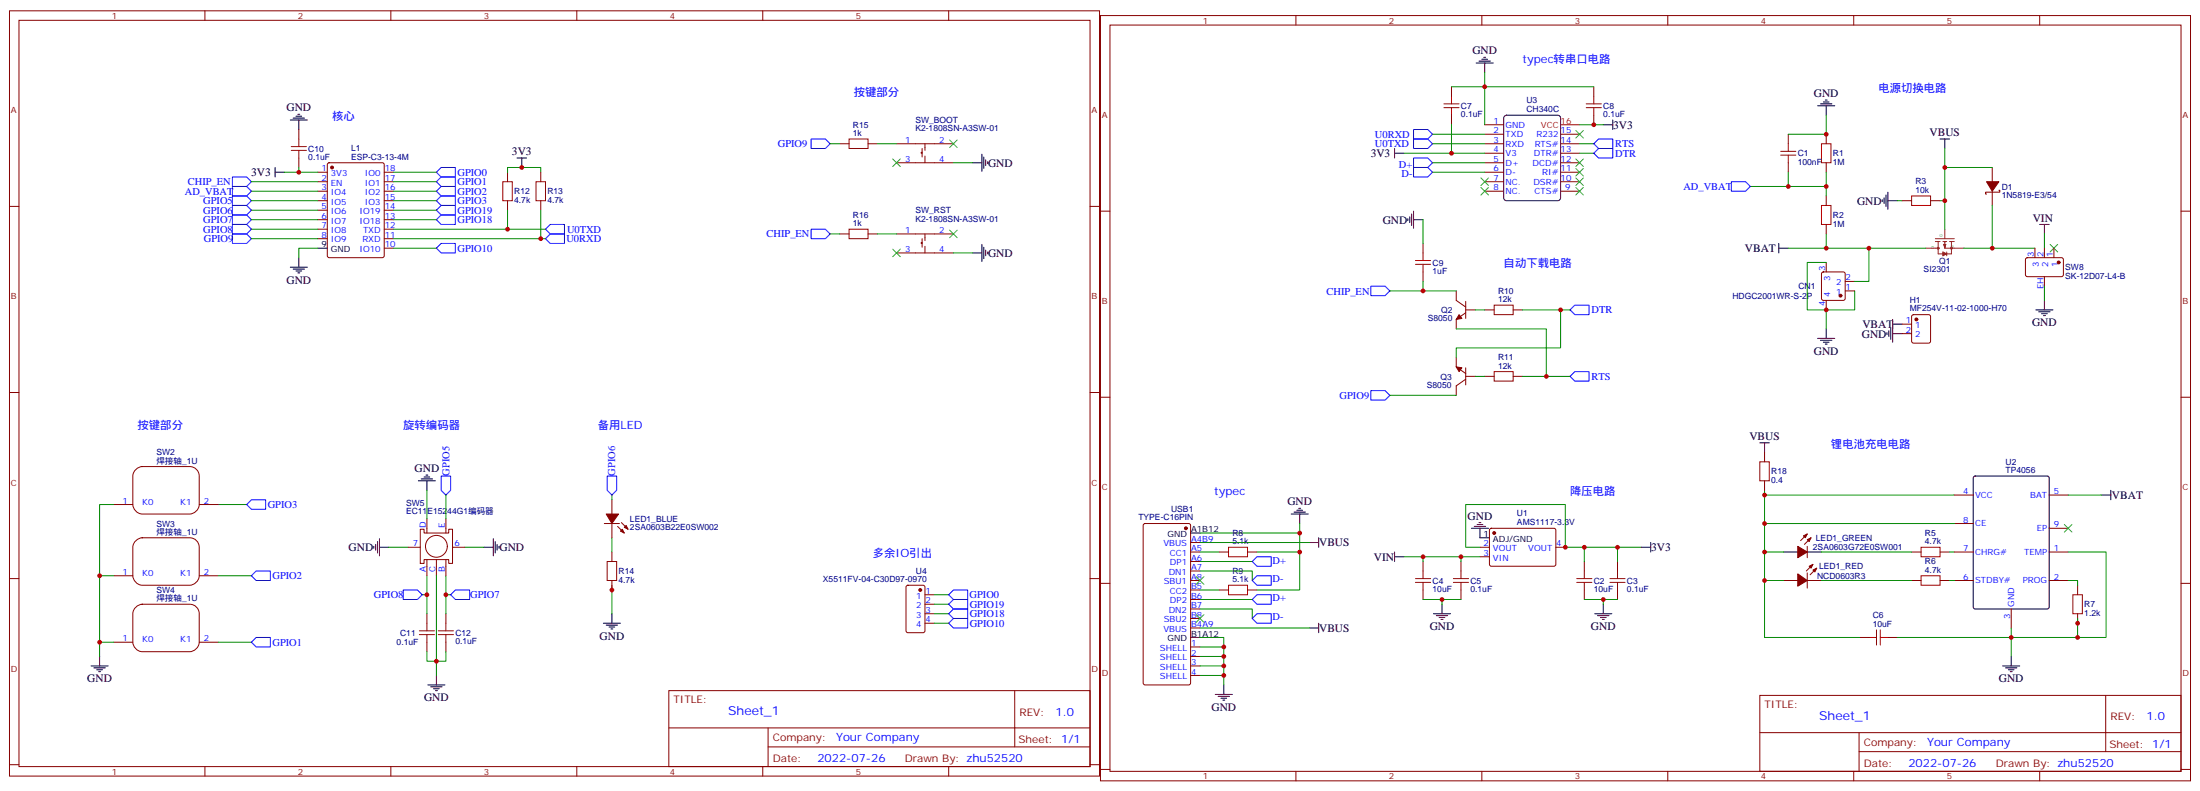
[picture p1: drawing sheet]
<svg xmlns="http://www.w3.org/2000/svg" width="818mm" height="294mm" viewBox="0 0 818 294" stroke-linecap="round" stroke-linejoin="round" font-family="sans-serif">
<g fill="none" stroke="#870000" stroke-width=".37">
<path d="M3.5 4h405.4v284.4h-405.4zM7.1 7.5h398.2v277.3h-398.2zM76.2 4v3.5M145.3 4v3.5M214.5 4v3.5M283.6 4v3.5M352.8 4v3.5M409.2 5.8h405.4v284.3h-405.4zM412.7 9.3h398.3v277.3h-398.3zM481.9 5.8v3.5M551 5.8v3.5M620.2 5.8v3.5"/>
<path d="M689.3 5.8v3.5M758.5 5.8v3.5M539.8 32.2v3.6M592.7 32.2v3.6M111.1 48.1v3.5M111.1 58.7v3.5M312.2 53.4h3.5M322.8 53.4h3.5M333.4 53.4h21.1M342.9 56.6h-.4v.3h.4M342.9 55.2v3.1M344 53.4v2.5"/>
<path d="M344 58v2.5M539.8 42.8v3.6M552.1 49.9h7.1M552.1 53.4h7.1M552.1 56.9h7.1M552.1 46.4h7.1M580.3 49.9h7.1M580.3 53.4h7.1M580.3 56.9h7.1M592.7 42.8v3.6M665 49.9v3.5M679.1 49.9v3.5"/>
<path d="M3.5 76.7h3.6M118.2 64h3.5M118.2 67.5h3.5M118.2 71h3.5M118.2 74.6h3.5M118.2 78.1h3.5M121.9 60.7l.5-.2h19.8l.6 .4 .1 34.1-.5 .7h-20l-.6-.4-.1-34.1zM142.9 64h3.5M142.9 67.5h3.5M142.9 71h3.5M142.9 74.6h3.5M142.9 78.1h3.5"/>
<path d="M188.7 64v3.5M188.7 74.6v3.5M201.1 64v3.5M201.1 74.6v3.5M333.4 60.5h21.1M405.3 76.7h3.6M409.2 78.5h3.5M552.1 64h7.1M552.1 67.5h7.1M552.1 71h7.1M552.1 60.5h7.1M580.3 64h7.1"/>
<path d="M580.3 67.5h7.1M580.3 71h7.1M580.3 60.5h7.1M665 60.5v3.5M679.1 60.5v3.5M679.1 72.8v3.5M707.3 74.6h3.5M717.9 74.6h3.5M740.8 62.2v5.3M740.8 71v5.3M743.3 70.7h.4v.7h-5.3v.7h.3M811 78.5h3.6"/>
<path d="M118.2 81.6h3.5M118.2 85.2h3.5M118.2 88.7h3.5M142.9 81.6h3.5M142.9 85.2h3.5M142.9 88.7h3.5M142.9 92.2h3.5M312.2 86.9h3.5M322.8 86.9h3.5M333.4 94h21.1M333.4 86.9h21.1M342.9 90.1h-.4v.4h.4"/>
<path d="M342.9 88.7v3.2M344 86.9v2.5M344 91.5v2.5M529.2 90.5v3.5M679.1 83.4v3.5M679.1 97.5v3.5M753.4 96l.5-.3 13 .1 .4 .6-.1 6-.6 .4-13-.1-.4-.6v-5.7zM756.7 92.2v3.5M760.2 92.2v3.5M763.8 92.2v3.5M529.2 101v3.6M541.5 108.1v3.5l3.5 2.5"/>
<path d="M545 115.1h3.6M545 116.2l-3.5 2.5v3.5M545 112v6.3M552.1 115.1h3.5M562.7 115.1h3.5M677.6 101.2l.4-.2h7.4l.5 .2 .3 .5v9.2l-.3 .5-.5 .2h-7.4l-.5-.2-.2-.5v-9.2zM679.1 111.6v3.5M686.2 108.1h3.5M686.2 104.6h3.5M711.1 117.1l.5-.2h5.6l.6 .4 .1 9.5-.5 .6-5.8 .1-.7-.5-.1-9.4zM760.2 102.8v3.5M541.5 132.8v3.5l3.5 2.5"/>
<path d="M545 136.7v6.3M545 139.8h3.6M552.1 139.8h3.5M562.7 139.8h3.5M707.3 120.4h3.5M707.3 124h3.5M3.5 145.8h3.6M405.3 145.8h3.6M409.2 147.6h3.5M545 140.9l-3.5 2.5v3.5M811 147.6h3.6M50.6 174.4l1.1-.8 1.2-.2h17.7a3.5 3.5 0 0 1 3.5 3.5v10.6a3.8 3.8 0 0 1-3.5 3.5h-17.7a3.8 3.8 0 0 1-3.5-3.5v-10.6a3.5 3.5 0 0 1 1.2-2.5z"/>
<path d="M656.2 168.1v3.5M656.2 178.6v3.6M42.3 187.5h7.1M74.1 187.5h7M156.3 196.6h1.4v1.4h9.2v-1.4h1.4v12.7h-1.4v-1.4h-9.2v1.4h-1.4zM158.7 192.8v5.2M165.8 192.8v5.2M224.7 194.5h5.7M227.5 185.7v5.3M227.5 194.5v5.3M229.7 195.6l2.4 2.4M231.1 194.2l2.4 2.4"/>
<path d="M425.3 194.7l.5-.2h16.2l.7 .5v58.8l-.4 .6-16.5 .1-.6-.5-.1-58.8zM554.1 196.5l.5-.2h23.5l.5 .7-.1 13-.7 .4-23.5-.1-.4-.6v-12.7zM672 198.4l-2.4 2.5M673.5 199.8l-2.5 2.5M726.7 183.9h7.1M726.7 194.5h7.1M762 183.9h7.1M762 196.3h7.1M3.5 215h3.6M42.3 213.9h7.1M50.6 200.8l1.1-.7 1.2-.3h17.7a3.5 3.5 0 0 1 3.5 3.5v10.6a3.8 3.8 0 0 1-3.5 3.6h-17.7a3.8 3.8 0 0 1-3.5-3.6v-10.6a3.5 3.5 0 0 1 1.2-2.5zM74.1 213.9h7"/>
<path d="M151.7 203.3h4.6M158.7 207.9v6M162.3 207.9v6M165.8 207.9v6M168.3 203.3h4.6M227.5 205.1v3.5M227.5 215.7v3.5M337.1 217.7l.5-.2h5.7l.6 .4 .1 16.5-.5 .6-5.9 .1-.6-.5-.1-16.4zM405.3 215h3.6M409.2 216.7h3.5M442.7 201.6h3.6M442.7 205.1h3.6"/>
<path d="M442.7 208.6h3.6M442.7 212.2h3.6M442.7 215.7h3.6M442.7 219.2h3.6M453.3 205.1h3.5M453.3 219.2h3.5M463.9 205.1h3.5M463.9 219.2h3.5M529.2 208.6v3.6M529.2 219.2v3.5M543.3 208.6v3.6M543.3 219.2v3.5"/>
<path d="M550.3 203.3h3.6M550.3 206.9h3.6M578.6 203.3h3.5M589.1 208.6v3.6M589.1 219.2v3.5M601.5 208.6v3.6M601.5 219.2v3.5M663.2 215.7h5.3M672 215.7h5.3M672 203v4.2M672 212.9v5.6M674.2 209.7l-2.5 2.5"/>
<path d="M675.6 211.1l-2.5 2.5M710.8 205.1h3.6M710.8 215.7h3.6M721.4 205.1h3.6M721.4 215.7h3.6M726.7 205.1h7.1M726.7 215.7h7.1M762 205.1h7.1M762 215.7h7.1M772.6 217.5v3.5M811 216.7h3.6M42.3 238.6h7.1"/>
<path d="M50.6 225.5l1.1-.7 1.2-.3h17.7a3.5 3.5 0 0 1 3.5 3.5v10.6a3.8 3.8 0 0 1-3.5 3.5h-17.7a3.8 3.8 0 0 1-3.5-3.5v-10.6a3.5 3.5 0 0 1 1.2-2.5zM74.1 238.6h7M158.7 228v3.6M158.7 238.6v3.5M165.8 228v3.6M165.8 238.6v3.5M344 221h3.5M344 224.5h3.5M344 228h3.5M344 231.6h3.5M442.7 222.7h3.6M442.7 226.3h3.6"/>
<path d="M442.7 229.8h3.6M442.7 233.3h3.6M691.4 236.9h3.6M702 236.9h3.6M747.9 226.3v7M772.6 228v3.6M248.7 256.6h156.6v28.2h-156.6zM377.3 256.6v20.9M442.7 240.4h3.6M442.7 243.9h3.6M442.7 247.4h3.6M442.7 251h3.6"/>
<path d="M654.4 258.4h156.6v28.2h-156.6zM783 258.4v20.9M248.7 270.5h156.5M285.6 277.5h119.6M285.6 270.5v14.1M654.4 272.2h156.5M691.3 279.3h119.6M691.3 272.2v14.1M3.5 284.1h3.6M76.2 284.8v3.6M145.3 284.8v3.6M214.5 284.8v3.6"/>
<path d="M283.6 284.8v3.6M352.8 284.8v3.6M405.3 284.1h3.6M409.2 285.9h3.5M481.9 286.6v3.5M551 286.6v3.5M620.2 286.6v3.5M689.3 286.6v3.5M758.5 286.6v3.5M811 285.9h3.6"/>
<circle cx="162.3" cy="203" r="4.1"/>
</g>
<g fill="#870000" stroke="#870000" stroke-width=".37">
<path d="M738.7 67.5h4.6l-2.5 3.5z"/>
<path d="M674.2 211.8l1.4-.7-.7 1.4z"/>
<path d="M672.7 210.4l1.5-.7-.7 1.4z"/>
<path d="M668.5 213.2l3.5 2.5-3.5 2.1z"/>
<path d="M668.5 203l3.5 2.1-3.5 2.1z"/>
<path d="M672 200.5l1.5-.7-.8 1.4z"/>
<path d="M670.6 199.1l1.4-.7-.7 1.4z"/>
<path d="M542.6 116.9l1 1.4-2.1 .4z"/>
<path d="M541.5 136.3l2.1 .4-1 1.4z"/>
<path d="M231.4 196.6l.7 1.4-1.4-.7z"/>
<path d="M232.1 195.9l.7-.7 .7 1.4z"/>
<path d="M225.4 191h4.6l-2.5 3.5z"/>
<circle cx="123.5" cy="62.2" r=".53"/>
<circle cx="441" cy="196.3" r=".53"/>
<circle cx="555.6" cy="198" r=".53"/>
<circle cx="684.4" cy="109.9" r=".53"/>
<circle cx="342.2" cy="219.2" r=".53"/>
<circle cx="765.5" cy="97.5" r=".53"/>
<circle cx="712.6" cy="118.7" r=".53"/>
</g>
<g fill="none" stroke="#000" stroke-width=".37">
<path d="M548.9 23.4h6.4M550 22.7h4.2M551 22h2.2M551.7 21.3h.7M552.1 23.4v3.6M675.9 39.3h6.4M677 38.6h4.2M678 37.9h2.2M678.7 37.2h.7M679.1 39.3v3.5M107.9 44.6h6.4M109 43.9h4.2"/>
<path d="M110.1 43.2h2.1M110.8 42.5h.7M111.1 44.6v3.5M192.3 58.7h3.5M194 58.7v3.5M365.1 57.3v6.3M365.8 58.3v4.3M366.5 59.4v2.1M518.6 55.2v3.5M518.6 56.9h3.5M559.4 43.3l.8-.5h19.1l.8 .5 .2 .6v29.6l-.5 .9-.5 .2h-19.1l-.8-.5-.2-.6v-29.6zM596.2 46.4h3.5"/>
<path d="M599.7 44.6v3.5M721.4 51.6h3.6M723.2 51.6v3.6M102.3 64h3.5M102.3 62.2v3.6M361.6 60.5h3.5M367.2 60.1v.7M524.9 79.5v4.2M525.6 78.5v6.3M699.9 74.2v.7M700.6 73.5v2.1M701.3 72.5v4.2"/>
<path d="M702 74.6h3.6M702 71.4v6.4M107.9 99.3h6.4M109 100h4.2M111.1 95.7v3.6M118.2 92.2h3.5M361.6 94h3.5M365.1 90.8v6.4M365.8 91.9v4.2M366.5 92.9v2.1M367.2 93.6v.7M523.5 81.3v.7"/>
<path d="M524.2 80.6v2.1M525.6 81.6h3.6M661.5 92.2h3.5M661.5 90.5v3.5M758.5 83.4h3.5M760.2 83.4v3.5M110.1 100.7h2.1M110.8 101.4h.7M703.8 118.7v8.4M757.1 115.1h6.3M758.1 115.9h4.3M759.2 116.6h2.1"/>
<path d="M759.9 117.3h.7M760.2 111.6v3.5M675.9 125.7h6.4M677 126.4h4.2M678 127.1h2.2M678.7 127.8h.7M679.1 122.2v3.5M701.7 123.6v.7M702.4 122.9v2.1M703.1 121.8v4.3M703.8 124h3.5M703.8 120.4h3.5"/>
<path d="M155.6 178.6h6.3M156.6 177.9h4.3M157.7 177.2h2.1M158.4 176.5h.7M158.7 178.6v3.6M654.4 164.5h3.5M656.2 164.5v3.6M734 177.1l.5-.2h26.8l.6 .4 .1 48.3-.5 .6-27 .1-.7-.5v-48.2zM442.7 198h3.6M480.1 191h6.4M481.2 190.3h4.2M482.2 189.6h2.2"/>
<path d="M483 188.9h.7M483.3 191v3.5M490.4 199.8v3.5M547.2 196.3h6.3M548.2 195.6h4.2M549.3 194.9h2.1M550 194.2h.7M550.3 196.3v3.5h3.6M781.4 183.9h3.5M784.9 182.2v3.5M139 203v.7M139.7 202.3v2.1"/>
<path d="M140.4 201.2v4.3M141.1 203.3h3.5M141.1 200.2v6.3M179.9 203.3h3.5M183.4 200.2v6.3M184.1 201.2v4.3M184.9 202.3v2.1M185.6 203v.7M486.8 201.6h3.6M518.6 206.9h3.5M518.6 205.1v3.5M610.3 203.3h3.5"/>
<path d="M613.8 201.6v3.5M663.2 205.1h5.3M672 205.1h5.3M224.4 231.6h6.3M225.4 232.3h4.3M226.5 233h2.1M227.2 233.7h.7M227.5 228v3.6M442.7 236.9h3.6M486.8 233.3h3.6M490.4 231.6v3.5M533 228h6.4"/>
<path d="M534.1 228.7h4.2M535.2 229.4h2.1M535.9 230.2h.7M536.2 224.5v3.5M593 228h6.4M594.1 228.7h4.2M595.1 229.4h2.2M595.8 230.2h.7M596.2 224.5v3.5M33.9 247.4h6.3M34.9 248.1h4.3M36 248.8h2.1"/>
<path d="M36.7 249.6h.7M37 243.9v3.5M159.1 254.5h6.4M160.2 255.2h4.2M161.2 255.9h2.1M161.9 256.6h.7M162.3 251v3.5M451.9 258h6.4M453 258.7h4.2M454 259.4h2.1M455.1 254.5v3.5M744.7 247.4h6.4"/>
<path d="M745.8 248.1h4.2M746.8 248.8h2.1M747.5 249.6h.7M747.9 243.9v3.5M454.7 260.1h.7"/>
</g>
<g fill="none" stroke="#8c2424" stroke-width=".37">
<path d="M716.1 92.2h4.6M719.7 89.7h1.7M719.7 88.7h7M720.7 89.7v4.6h5v-4.6M722.5 89.7h1.4M722.5 93.6l1.4 .7-1.4 .7zM722.5 94l.7 .3M722.8 90.8l.4 1.4M722.8 90.8h.7M722.8 90.8l.4 1.1M722.8 90.8l.4 .7M722.8 94l.4 .3"/>
<path d="M723.2 92.2h7M723.2 85.2v3.5M723.2 89.7v2.2M723.2 94.3l-.7 .4M723.2 94.3l-.4 .4M723.5 90.8l-.3 1.4M723.5 90.8l-.3 1.1M723.9 93.6v1.4M725 89.7h1.7"/>
<circle cx="720.7" cy="92.2" r=".35"/>
<circle cx="725.7" cy="92.2" r=".35"/>
</g>
<g fill="none" stroke="#a10000" stroke-width=".37">
<path d="M536.9 38.6h5.7M539.8 35.8v2.8M589.8 38.6h5.7M592.7 35.8v2.8M108.3 55.9h5.6M108.3 54.5h5.6M111.1 51.6v2.9M111.1 55.9v2.8M315.7 51.6h7.1v3.6h-7.1zM536.9 40h5.7M539.8 40v2.8M589.8 40h5.7"/>
<path d="M592.7 40v2.8M662.2 57.6h5.6M662.2 56.2h5.6M665 53.4v2.8M665 57.6v2.9M677.3 53.4h3.6v7.1h-3.6zM187 67.5h3.5v7.1h-3.5zM199.3 67.5h3.5v7.1h-3.5zM677.3 76.3h3.6v7.1h-3.6zM710.8 72.8h7.1v3.5h-7.1zM315.7 85.2h7.1v3.5h-7.1zM526.3 98.2h5.7"/>
<path d="M526.3 96.8h5.7M529.2 94v2.8M529.2 98.2v2.8M555.6 113.4h7.1v3.5h-7.1zM555.6 138.1h7.1v3.5h-7.1zM654.4 171.6h3.5v7h-3.5zM225.8 208.6h3.5v7.1h-3.5zM456.8 203.3h7.1v3.6h-7.1zM456.8 217.5h7.1v3.5h-7.1zM526.3 216.4h5.7M526.3 215h5.7M529.2 212.2v2.8"/>
<path d="M529.2 216.4v2.8M540.5 216.4h5.6M540.5 215h5.6M543.3 212.2v2.8M543.3 216.4v2.8M586.3 216.4h5.7M586.3 215h5.7M589.1 212.2v2.8M589.1 216.4v2.8M598.7 216.4h5.6M598.7 215h5.6M601.5 212.2v2.8"/>
<path d="M601.5 216.4v2.8M714.4 203.3h7v3.6h-7zM714.4 213.9h7v3.6h-7zM155.9 235.8h5.7M155.9 234.4h5.7M158.7 231.6v2.8M158.7 235.8v2.8M163 235.8h5.6M163 234.4h5.6M165.8 231.6v2.8M165.8 235.8v2.8M695 236.9h2.8"/>
<path d="M697.8 234v5.7M699.2 234v5.7M699.2 236.9h2.8M770.8 221h3.5v7h-3.5z"/>
</g>
<g fill="none" stroke="#008700" stroke-width=".37">
<path d="M539.8 32.2h52.9M552.1 27v19.4M308.7 53.4h3.5M326.3 53.4h7.1M522.1 56.9h30M532.7 49.9h19.4M532.7 53.4h19.4M539.8 46.4v10.5M587.4 53.4h5.3M587.4 56.9h5.3M587.4 46.4h8.8M679.1 42.8v7.1h-14.1"/>
<path d="M723.2 55.2v30M93.5 74.6h24.7M93.5 67.5h24.7M93.5 71h24.7M93.5 78.1h24.7M105.8 64h12.4M111.1 62.2v1.8M146.4 74.6h15.9M146.4 64h15.9M146.4 67.5h15.9M146.4 71h15.9M146.4 78.1h15.9"/>
<path d="M188.7 64v-1.8h12.4v1.8M188.7 78.1v7.1M201.1 78.1v10.6M354.5 60.5h7.1M532.7 60.5h19.4M532.7 64h19.4M650.9 69.3h28.2M665 64v5.3M679.1 64v8.8M705.6 74.6h1.7M721.4 74.6h1.8M723.2 62.2h17.6"/>
<path d="M740.8 76.3v15.9h-10.6M93.5 88.7h24.7M93.5 81.6h24.7M93.5 85.2h24.7M118.2 92.2h-7.1v3.5M146.4 92.2h15.9M146.4 88.7h56.4M146.4 81.6h15.9M146.4 85.2h56.4M308.7 86.9h3.5M326.3 86.9h7.1M354.5 94h7.1"/>
<path d="M529.2 81.6v8.9M665 92.2h51.1M679.1 97.5h-7.1v17.6h7.1v7.1M679.1 86.9v5.3M695 92.2v12.4h-5.3M740.8 92.2h15.9M760.2 86.9v5.3M516.8 108.1h24.7M529.2 104.6v3.5M548.6 115.1h3.5M566.2 115.1h17.6M580.3 115.1v14.2h-38.8v3.5"/>
<path d="M689.7 108.1v7h-10.6M760.2 106.3v5.3M541.5 122.2h33.5v17.6M548.6 139.8h3.5M566.2 139.8h17.6M516.8 146.9h24.7M42.3 187.5h-5.3v56.4M81.1 187.5h10.6M158.7 182.2v10.6M165.8 183.9v8.9M227.5 183.9v1.8M227.5 199.8v5.3"/>
<path d="M483.3 194.5v3.5h-37M483.3 198v7.1h-15.9M656.2 182.2v1.7h70.5M656.2 183.9v10.6M726.7 194.5h-70.5v10.6h7M769.1 183.9h12.3M37 213.9h5.3M81.1 213.9h12.4M144.6 203.3h7.1M158.7 213.9v14.1M162.3 213.9v37.1M165.8 213.9v14.1"/>
<path d="M172.9 203.3h7M227.5 217.5v10.5M446.3 212.2h19.4v3.5M446.3 205.1h7M446.3 201.6h40.5M446.3 219.2h7M446.3 208.6h19.4M483.3 205.1v14.1h-15.9M522.1 206.9h28.2M529.2 206.9v1.7M543.3 206.9v1.7M550.3 203.3h-5.3v-15.8h37.1v15.8h28.2"/>
<path d="M589.1 203.3v5.3M601.5 203.3v5.3M656.2 205.1v10.6h7M656.2 215.7v21.2h35.2M677.3 205.1h33.5M677.3 215.7h33.5M725 205.1h1.7M725 215.7h1.7M769.1 215.7h3.5v1.8M769.1 205.1h14.1v31.8h-10.6M37 238.6h5.3M81.1 238.6h12.4"/>
<path d="M157 221h1.7M165.8 221h1.8M347.5 221h5.3M347.5 224.5h5.3M347.5 228h5.3M347.5 231.6h5.3M446.3 236.9h8.8v3.5M446.3 226.3h19.4v3.5M446.3 222.7h19.4M446.3 233.3h40.5M529.2 222.7h7M543.3 222.7h-7.1v1.8"/>
<path d="M589.1 222.7h7.1v1.8M596.2 222.7h5.3M705.6 236.9h42.3v7M772.6 229.8v7.1h-24.7v-3.6M158.7 242.1v3.6h7.1v-3.6M446.3 251h8.8v3.5M446.3 247.4h8.8v3.6M446.3 243.9h8.8v3.5M446.3 240.4h8.8v3.5"/>
</g>
<g fill="none" stroke="#3c3" stroke-width=".37">
<path d="M332 59.1l2.8 2.8M334.8 59.1l-2.8 2.8M353.1 52l2.9 2.8M356 52l-2.9 2.8M586 48.5l2.8 2.8M586 59.1l2.8 2.8M588.8 48.5l-2.8 2.8M588.8 59.1l-2.8 2.8M550.7 66.1l2.8 2.8M550.7 69.6l2.8 2.9M553.5 66.1l-2.8 2.8M553.5 69.6l-2.8 2.9"/>
<path d="M586 62.6l2.8 2.8M586 66.1l2.8 2.8M586 69.6l2.8 2.9M588.8 62.6l-2.8 2.8M588.8 66.1l-2.8 2.8M588.8 69.6l-2.8 2.9M332 92.6l2.8 2.8M334.8 92.6l-2.8 2.8M353.1 85.5l2.9 2.8M356 85.5l-2.9 2.8M762.4 90.8l2.8 2.8M765.2 90.8l-2.8 2.8"/>
<path d="M767.6 194.9l2.9 2.8M770.5 194.9l-2.9 2.8M444.9 214.3l2.8 2.8M447.7 214.3l-2.8 2.8M444.9 228.4l2.8 2.8M447.7 228.4l-2.8 2.8"/>
</g>
<path d="M580.3 46.4h7.1" fill="none" stroke="#f00" stroke-width=".37"/>
<g fill="none" stroke="#00f" stroke-width=".37">
<path d="M301.6 51.6h5.3l1.8 1.8-1.8 1.8h-5.3zM525.6 48.1h5.3l1.8 1.8-1.8 1.7h-5.3zM525.6 51.6h5.3l1.8 1.8-1.8 1.8h-5.3zM525.6 58.7h5.3l1.8 1.8-1.8 1.7h-5.3zM592.7 53.4l1.7-1.8h5.3v3.6h-5.3zM592.7 56.9l1.7-1.7h5.3v3.5h-5.3zM86.4 65.8h5.3l1.8 1.7-1.8 1.8h-5.3zM86.4 69.3h5.3l1.8 1.7-1.8 1.8h-5.3zM86.4 72.8h5.3l1.8 1.8-1.8 1.7h-5.3zM86.4 76.3h5.3l1.8 1.8-1.8 1.8h-5.3zM86.4 79.9h5.3l1.8 1.7-1.8 1.8h-5.3zM162.3 67.5l1.7-1.7h5.3v3.5h-5.3z"/>
<path d="M162.3 71l1.7-1.7h5.3v3.5h-5.3zM162.3 74.6l1.7-1.8h5.3v3.5h-5.3zM162.3 78.1l1.7-1.8h5.3v3.6h-5.3zM164 62.2h5.3v3.6h-5.3l-1.7-1.8zM525.6 62.2h5.3l1.8 1.8-1.8 1.8h-5.3zM643.8 67.5h5.3l1.8 1.8-1.8 1.7h-5.3zM86.4 86.9h5.3l1.8 1.8-1.8 1.8h-5.3zM86.4 83.4h5.3l1.8 1.8-1.8 1.7h-5.3zM162.3 92.2l1.7-1.7h5.3v3.5h-5.3zM162.3 81.6l1.7-1.7h5.3v3.5h-5.3zM202.8 88.7l1.8-1.8h5.3v3.6h-5.3zM202.8 85.2l1.8-1.8h5.3v3.5h-5.3z"/>
<path d="M301.6 85.2h5.3l1.8 1.7-1.8 1.8h-5.3zM509.8 106.3h5.3l1.7 1.8-1.7 1.8h-5.3zM583.8 115.1l1.8-1.7h5.3v3.5h-5.3zM583.8 139.8l1.8-1.7h5.3v3.5h-5.3zM509.8 145.1h5.3l1.7 1.8-1.7 1.8h-5.3zM164 176.9h3.6v5.3l-1.8 1.7-1.8-1.7zM225.8 176.9h3.5v5.3l-1.8 1.7-1.7-1.7zM91.7 187.5l1.8-1.8h5.3v3.5h-5.3zM93.5 213.9l1.7-1.7h5.3v3.5h-5.3zM149.9 219.2h5.3l1.8 1.8-1.8 1.7h-5.3zM465.7 208.6l1.7-1.7h5.3v3.5h-5.3zM467.4 213.9h5.3v3.6h-5.3l-1.7-1.8z"/>
<path d="M93.5 238.6l1.7-1.7h5.3v3.5h-5.3zM167.6 221l1.7-1.8h5.3v3.5h-5.3zM352.8 231.6l1.7-1.8h5.3v3.5h-5.3zM352.8 224.5l1.7-1.8h5.3v3.6h-5.3zM352.8 221l1.7-1.8h5.3v3.5h-5.3zM352.8 228l1.7-1.7h5.3v3.5h-5.3zM465.7 222.7l1.7-1.7h5.3v3.5h-5.3zM467.4 228h5.3v3.6h-5.3l-1.7-1.8z"/>
</g>
<g fill="#c00">
<circle cx="679.1" cy="69.3" r=".88"/>
<circle cx="679.1" cy="49.9" r=".88"/>
<circle cx="665" cy="69.3" r=".88"/>
<circle cx="679.1" cy="92.2" r=".88"/>
<circle cx="695" cy="92.2" r=".88"/>
<circle cx="679.1" cy="115.1" r=".88"/>
<circle cx="723.2" cy="74.6" r=".88"/>
<circle cx="723.2" cy="62.2" r=".88"/>
<circle cx="529.2" cy="206.9" r=".88"/>
<circle cx="543.3" cy="206.9" r=".88"/>
<circle cx="536.2" cy="222.7" r=".88"/>
<circle cx="582.1" cy="203.3" r=".88"/>
<circle cx="589.1" cy="203.3" r=".88"/>
<circle cx="596.2" cy="222.7" r=".88"/>
<circle cx="656.2" cy="205.1" r=".88"/>
<circle cx="656.2" cy="215.7" r=".88"/>
<circle cx="656.2" cy="183.9" r=".88"/>
<circle cx="656.2" cy="194.5" r=".88"/>
<circle cx="747.9" cy="236.9" r=".88"/>
<circle cx="772.6" cy="231.6" r=".88"/>
<circle cx="772.6" cy="236.9" r=".88"/>
<circle cx="601.5" cy="203.3" r=".88"/>
<circle cx="740.8" cy="92.2" r=".88"/>
<circle cx="455.1" cy="247.4" r=".88"/>
<circle cx="455.1" cy="243.9" r=".88"/>
<circle cx="455.1" cy="240.4" r=".88"/>
<circle cx="483.3" cy="198" r=".88"/>
<circle cx="455.1" cy="251" r=".88"/>
<circle cx="483.3" cy="205.1" r=".88"/>
<circle cx="592.7" cy="46.4" r=".88"/>
<circle cx="539.8" cy="56.9" r=".88"/>
<circle cx="552.1" cy="32.2" r=".88"/>
<circle cx="529.2" cy="108.1" r=".88"/>
<circle cx="580.3" cy="115.1" r=".88"/>
<circle cx="575" cy="139.8" r=".88"/>
<circle cx="111.1" cy="64" r=".88"/>
<circle cx="188.7" cy="85.2" r=".88"/>
<circle cx="201.1" cy="88.7" r=".88"/>
<circle cx="194" cy="62.2" r=".88"/>
<circle cx="37" cy="213.9" r=".88"/>
<circle cx="37" cy="238.6" r=".88"/>
<circle cx="162.3" cy="245.7" r=".88"/>
<circle cx="158.8" cy="221" r=".88"/>
<circle cx="165.8" cy="221" r=".88"/>
<circle cx="227.5" cy="219.2" r=".88"/>
</g>
<g font-size="4.6" fill="#00f">
<text x="270.8" y="265.6">Sheet_1</text>
<text x="676.5" y="267.4">Sheet_1</text>
</g>
<g font-size="4.2">
<text x="547.5" y="20.2">GND</text>
<text x="106.5" y="41.4">GND</text>
<text x="674.5" y="36.1">GND</text>
<text x="599.9" y="47.8">3V3</text>
<text x="717.5" y="50.6">VBUS</text>
<text x="190.4" y="57.6">3V3</text>
<text x="509.7" y="58.4">3V3</text>
<text x="93.4" y="65.4">3V3</text>
<text x="367.4" y="61.9">GND</text>
<text x="690.6" y="76">GND</text>
<text x="514.2" y="83">GND</text>
<text x="755.9" y="82.3">VIN</text>
<text x="367.4" y="95.4">GND</text>
<text x="648.9" y="93.7">VBAT</text>
<text x="106.5" y="105.4">GND</text>
<text x="692.3" y="125.4">GND</text>
<text x="692.6" y="121.9">VBAT</text>
<text x="755.6" y="121.2">GND</text>
<text x="674.5" y="131.8">GND</text>
<text x="650.5" y="163.4">VBUS</text>
<text x="154.2" y="175.4">GND</text>
<text x="785.4" y="185.3">VBAT</text>
<text x="478.7" y="187.8">GND</text>
<text x="545.7" y="193.1">GND</text>
<text x="490.5" y="203">VBUS</text>
<text x="129.6" y="204.8">GND</text>
<text x="185.7" y="204.8">GND</text>
<text x="510.9" y="208.3">VIN</text>
<text x="614" y="204.8">3V3</text>
<text x="223" y="237.6">GND</text>
<text x="490.5" y="234.8">VBUS</text>
<text x="531.6" y="234.1">GND</text>
<text x="591.6" y="234.1">GND</text>
<text x="32.5" y="253.4">GND</text>
<text x="743.3" y="253.5">GND</text>
<text x="157.7" y="260.6">GND</text>
<text x="450.5" y="264.1">GND</text>
</g>
<g font-size="4.2" fill="#00f">
<text x="566.2" y="23.4">typec转串口电路</text>
<text x="317.5" y="35.8">按键部分</text>
<text x="698.5" y="34">电源切换电路</text>
<text x="123.5" y="44.6">核心</text>
<text x="559.2" y="99.3">自动下载电路</text>
<text x="51.2" y="159.2">按键部分</text>
<text x="149.9" y="159.2">旋转编码器</text>
<text x="222.2" y="159.2">备用LED</text>
<text x="680.9" y="166.3">锂电池充电电路</text>
<text x="451.6" y="183.9">typec</text>
<text x="583.8" y="183.9">降压电路</text>
<text x="324.6" y="206.9">多余IO引出</text>
<text x="392.5" y="265.9">1.0</text>
<text x="798.2" y="267.6">1.0</text>
<text x="310.9" y="275.4">Your Company</text>
<text x="716.6" y="277.2">Your Company</text>
<text x="304" y="283.2">2022-07-26</text>
<text x="709.7" y="285">2022-07-26</text>
</g>
<g font-size="3.9" fill="#00f">
<text x="511.3" y="51.2">U0RXD</text>
<text x="289.2" y="54.7">GPIO9</text>
<text x="511.3" y="54.7">U0TXD</text>
<text x="600.7" y="54.7">RTS</text>
<text x="600.7" y="58.2">DTR</text>
<text x="170.1" y="65.3">GPIO0</text>
<text x="520.2" y="62.3">D+</text>
<text x="521.2" y="65.9">D-</text>
<text x="69.9" y="68.8">CHIP_EN</text>
<text x="170.1" y="68.8">GPIO1</text>
<text x="626" y="70.5">AD_VBAT</text>
<text x="68.7" y="72.4">AD_VBAT</text>
<text x="75.6" y="75.8">GPIO5</text>
<text x="170.1" y="72.4">GPIO2</text>
<text x="170.1" y="75.9">GPIO3</text>
<text x="75.6" y="79.4">GPIO6</text>
<text x="75.6" y="82.9">GPIO7</text>
<text x="170.1" y="79.4">GPIO19</text>
<text x="170.1" y="82.9">GPIO18</text>
<text x="75.6" y="86.4">GPIO8</text>
<text x="75.8" y="90">GPIO9</text>
<text x="210.6" y="90">U0RXD</text>
<text x="210.8" y="86.5">U0TXD</text>
<text x="285.1" y="88.2">CHIP_EN</text>
<text x="170.1" y="93.5">GPIO10</text>
<text x="493.3" y="109.5">CHIP_EN</text>
<text x="591.8" y="116.4">DTR</text>
<text x="591.8" y="141.1">RTS</text>
<text x="498.2" y="148.3">GPIO9</text>
<text x="167.1" y="176.7" transform="rotate(-90 167.1 176.7)">GPIO5</text>
<text x="228.7" y="176.7" transform="rotate(-90 228.7 176.7)">GPIO6</text>
<text x="99.6" y="188.8">GPIO3</text>
<text x="473.2" y="209.4">D+</text>
<text x="101.3" y="215.2">GPIO2</text>
<text x="473.2" y="216.4">D-</text>
<text x="139.1" y="222.3">GPIO8</text>
<text x="174.8" y="222.3">GPIO7</text>
<text x="360.6" y="222.2">GPIO0</text>
<text x="360.6" y="225.8">GPIO19</text>
<text x="473.2" y="223.5">D+</text>
<text x="360.6" y="232.9">GPIO10</text>
<text x="360.6" y="229.2">GPIO18</text>
<text x="473.2" y="230.5">D-</text>
<text x="101.3" y="239.9">GPIO1</text>
</g>
<g font-size="3.9" fill="#800">
<text x="250.5" y="261.2">TITLE:</text>
<text x="656.2" y="263">TITLE:</text>
<text x="379.1" y="265.9">REV:</text>
<text x="784.8" y="267.6">REV:</text>
<text x="287.4" y="275.4">Company:</text>
<text x="378.7" y="276">Sheet: 1/1</text>
<text x="693.1" y="277.2">Company:</text>
<text x="784.4" y="277.8">Sheet: 1/1</text>
<text x="287.4" y="283.1">Date:</text>
<text x="336.4" y="283.2">Drawn By: zhu52520</text>
<text x="693.1" y="284.8">Date:</text>
<text x="742.1" y="284.9">Drawn By: zhu52520</text>
</g>
<g font-size="3.2" fill="#800">
<text x="41.6" y="7">1</text>
<text x="110.8" y="7">2</text>
<text x="179.9" y="7">3</text>
<text x="249.1" y="7">4</text>
<text x="318.2" y="7">5</text>
<text x="447.3" y="8.8">1</text>
<text x="516.5" y="8.8">2</text>
<text x="585.6" y="8.8">3</text>
<text x="654.8" y="8.8">4</text>
<text x="723.9" y="8.8">5</text>
<text x="4.1" y="42.1">A</text>
<text x="405.9" y="42.1">A</text>
<text x="409.8" y="43.9">A</text>
<text x="811.6" y="43.9">A</text>
<text x="4.1" y="111.3">B</text>
<text x="405.9" y="111.3">B</text>
<text x="409.8" y="113">B</text>
<text x="811.6" y="113">B</text>
<text x="4.1" y="180.4">C</text>
<text x="405.9" y="180.4">C</text>
<text x="409.8" y="182.2">C</text>
<text x="811.6" y="182.2">C</text>
<text x="4.1" y="249.6">D</text>
<text x="405.9" y="249.6">D</text>
<text x="409.8" y="251.3">D</text>
<text x="811.6" y="251.3">D</text>
<text x="41.6" y="287.8">1</text>
<text x="110.8" y="287.8">2</text>
<text x="179.9" y="287.8">3</text>
<text x="249.1" y="287.8">4</text>
<text x="318.2" y="287.8">5</text>
<text x="447.3" y="289.6">1</text>
<text x="516.5" y="289.6">2</text>
<text x="585.6" y="289.6">3</text>
<text x="654.8" y="289.6">4</text>
<text x="723.9" y="289.6">5</text>
</g>
<g font-size="3.2" fill="#000080">
<text x="543.3" y="40.5">C7</text>
<text x="567.6" y="41.6">CH340C</text>
<text x="567.6" y="38.4">U3</text>
<text x="596.2" y="40.5">C8</text>
<text x="317.2" y="47.4">R15</text>
<text x="340.4" y="45.6">SW_BOOT</text>
<text x="543.3" y="43.6">0.1uF</text>
<text x="596.2" y="43.6">0.1uF</text>
<text x="317.2" y="50.6">1k</text>
<text x="340.4" y="48.8">K2-1808SN-A3SW-01</text>
<text x="114.7" y="59.5">0.1uF</text>
<text x="114.7" y="56.3">C10</text>
<text x="130.5" y="59.3">ESP-C3-13-4M</text>
<text x="130.5" y="56.1">L1</text>
<text x="668.5" y="58.1">C1</text>
<text x="681.6" y="58.1">R1</text>
<text x="668.5" y="61.2">100nF</text>
<text x="681.6" y="61.2">1M</text>
<text x="712.3" y="71.8">10k</text>
<text x="712.3" y="68.5">R3</text>
<text x="744.4" y="70.5">D1</text>
<text x="191.2" y="75.4">4.7k</text>
<text x="191.2" y="72.2">R12</text>
<text x="203.6" y="75.4">4.7k</text>
<text x="203.6" y="72.2">R13</text>
<text x="744.4" y="73.6">1N5819-E3/54</text>
<text x="317.2" y="80.9">R16</text>
<text x="340.4" y="82.3">K2-1808SN-A3SW-01</text>
<text x="340.4" y="79.2">SW_RST</text>
<text x="681.6" y="81">R2</text>
<text x="317.2" y="84.1">1k</text>
<text x="681.6" y="84.2">1M</text>
<text x="532.7" y="101.8">1uF</text>
<text x="532.7" y="98.7">C9</text>
<text x="715.3" y="101.2">SI2301</text>
<text x="721.2" y="98">Q1</text>
<text x="768" y="100.4">SW8</text>
<text x="668.7" y="107.5">CN1</text>
<text x="768" y="103.6">SK-12D07-L4-B</text>
<text x="557" y="112.3">12k</text>
<text x="557" y="109.2">R10</text>
<text x="644.2" y="111">HDGC2001WR-S-2P</text>
<text x="710.2" y="112.5">H1</text>
<text x="530.9" y="119.4">S8050</text>
<text x="535.9" y="116.3">Q2</text>
<text x="710.2" y="115.7">MF254V-11-02-1000-H70</text>
<text x="557" y="137">12k</text>
<text x="557" y="133.9">R11</text>
<text x="535.7" y="141">Q3</text>
<text x="530.6" y="144.1">S8050</text>
<text x="58.2" y="172.3">焊接轴_1U</text>
<text x="58.2" y="169.2">SW2</text>
<text x="745.8" y="172.6">U2</text>
<text x="658.6" y="179.5">0.4</text>
<text x="658.6" y="176.3">R18</text>
<text x="745.8" y="175.8">TP4056</text>
<text x="151" y="191">EC11E15244G1编码器</text>
<text x="151" y="187.9">SW5</text>
<text x="435.5" y="190.1">USB1</text>
<text x="564.1" y="191.8">U1</text>
<text x="58.2" y="195.6">SW3</text>
<text x="234.2" y="197.1">2SA0603B22E0SW002</text>
<text x="234.2" y="193.9">LED1_BLUE</text>
<text x="423.3" y="193.3">TYPE-C16PIN</text>
<text x="564.1" y="195.1">AMS1117-3.3V</text>
<text x="58.2" y="198.8">焊接轴_1U</text>
<text x="458.3" y="202.3">5.1k</text>
<text x="458.3" y="199.2">R8</text>
<text x="675.3" y="200.9">LED1_GREEN</text>
<text x="715.8" y="202.3">4.7k</text>
<text x="715.8" y="199.1">R5</text>
<text x="674.2" y="204.5">2SA0603G72E0SW001</text>
<text x="715.8" y="209.7">R6</text>
<text x="230" y="213.3">R14</text>
<text x="340.6" y="213.3">U4</text>
<text x="458.3" y="213.3">R9</text>
<text x="675.7" y="215.1">NCD0603R3</text>
<text x="676.5" y="211.5">LED1_RED</text>
<text x="715.8" y="212.9">4.7k</text>
<text x="58.2" y="220.3">SW4</text>
<text x="230" y="216.5">4.7k</text>
<text x="306" y="216.4">X5511FV-04-C30D97-0970</text>
<text x="458.3" y="216.4">5.1k</text>
<text x="532.7" y="220">10uF</text>
<text x="532.7" y="216.9">C4</text>
<text x="546.8" y="220">0.1uF</text>
<text x="546.8" y="216.9">C5</text>
<text x="592.7" y="220">10uF</text>
<text x="592.7" y="216.9">C2</text>
<text x="605" y="220">0.1uF</text>
<text x="605" y="216.9">C3</text>
<text x="58.2" y="223.4">焊接轴_1U</text>
<text x="775.1" y="225.7">R7</text>
<text x="696.4" y="233">10uF</text>
<text x="696.4" y="229.8">C6</text>
<text x="775.1" y="228.8">1.2k</text>
<text x="147.5" y="239.8">0.1uF</text>
<text x="148.8" y="236.3">C11</text>
<text x="169.3" y="239.4">0.1uF</text>
<text x="169.3" y="236.3">C12</text>
</g>
<g font-size="3.2" fill="#00f">
<text x="555.4" y="46">1</text>
<text x="559.9" y="47.4">GND</text>
<text x="336.6" y="53.1">1</text>
<text x="349.2" y="53.1">2</text>
<text x="555.4" y="53.1">3</text>
<text x="555.4" y="49.5">2</text>
<text x="559.9" y="50.9">TXD</text>
<text x="571.4" y="50.9">R232</text>
<text x="580.3" y="49.5">15</text>
<text x="580.3" y="53.1">14</text>
<text x="555.4" y="56.6">4</text>
<text x="559.9" y="58">V3</text>
<text x="559.9" y="54.5">RXD</text>
<text x="570.4" y="58">DTR#</text>
<text x="570.7" y="54.5">RTS#</text>
<text x="580.3" y="56.6">13</text>
<text x="119.5" y="63.6">1</text>
<text x="123" y="65.4">3V3</text>
<text x="135.7" y="65.4">IO0</text>
<text x="143.1" y="63.6">18</text>
<text x="336.6" y="60.1">3</text>
<text x="349.2" y="60.1">4</text>
<text x="555.4" y="63.6">6</text>
<text x="555.4" y="60.1">5</text>
<text x="559.9" y="65.1">D-</text>
<text x="559.9" y="61.5">D+</text>
<text x="569.9" y="61.5">DCD#</text>
<text x="573.5" y="65.1">RI#</text>
<text x="580.3" y="60.1">12</text>
<text x="580.3" y="63.6">11</text>
<text x="119.5" y="67.2">2</text>
<text x="119.5" y="70.7">3</text>
<text x="123" y="68.9">EN</text>
<text x="135.7" y="68.9">IO1</text>
<text x="143.1" y="70.7">16</text>
<text x="143.1" y="67.2">17</text>
<text x="555.4" y="70.7">8</text>
<text x="555.4" y="67.2">7</text>
<text x="559.9" y="68.6">NC.</text>
<text x="570.2" y="68.6">DSR#</text>
<text x="580.3" y="67.2">10</text>
<text x="582.1" y="70.7">9</text>
<text x="119.5" y="74.2">4</text>
<text x="119.5" y="77.8">5</text>
<text x="123" y="72.5">IO4</text>
<text x="123" y="76">IO5</text>
<text x="135.7" y="76">IO3</text>
<text x="135.7" y="72.5">IO2</text>
<text x="143.1" y="77.8">14</text>
<text x="143.1" y="74.2">15</text>
<text x="559.9" y="72.1">NC.</text>
<text x="570.7" y="72.1">CTS#</text>
<text x="119.5" y="81.3">6</text>
<text x="123" y="79.5">IO6</text>
<text x="123" y="83">IO7</text>
<text x="133.7" y="83">IO18</text>
<text x="133.7" y="79.5">IO19</text>
<text x="143.1" y="81.3">13</text>
<text x="119.5" y="84.8">7</text>
<text x="119.5" y="88.3">8</text>
<text x="123" y="86.6">IO8</text>
<text x="135" y="86.6">TXD</text>
<text x="143.1" y="88.3">11</text>
<text x="143.1" y="84.8">12</text>
<text x="336.6" y="86.6">1</text>
<text x="349.2" y="86.6">2</text>
<text x="123" y="90.1">IO9</text>
<text x="133.7" y="93.6">IO10</text>
<text x="134.7" y="90.1">RXD</text>
<text x="143.1" y="91.9">10</text>
<text x="336.6" y="93.6">3</text>
<text x="349.2" y="93.6">4</text>
<text x="756.4" y="95.6" transform="rotate(-90 756.4 95.6)">3</text>
<text x="759.9" y="95.6" transform="rotate(-90 759.9 95.6)">2</text>
<text x="763.4" y="95.6" transform="rotate(-90 763.4 95.6)">1</text>
<text x="678.7" y="100.9" transform="rotate(-90 678.7 100.9)">3</text>
<text x="758.1" y="99.1" transform="rotate(-90 758.1 99.1)">3</text>
<text x="761.6" y="99.1" transform="rotate(-90 761.6 99.1)">2</text>
<text x="765.2" y="99.1" transform="rotate(-90 765.2 99.1)">1</text>
<text x="680.5" y="104.4" transform="rotate(-90 680.5 104.4)">3</text>
<text x="682.8" y="106">2</text>
<text x="686.3" y="107.7">1</text>
<text x="686.3" y="104.2">2</text>
<text x="759.9" y="107.4" transform="rotate(-90 759.9 107.4)">EH</text>
<text x="678.7" y="113.8" transform="rotate(-90 678.7 113.8)">4</text>
<text x="680.5" y="110.3" transform="rotate(-90 680.5 110.3)">4</text>
<text x="682.8" y="109.5">1</text>
<text x="708.7" y="120.1">1</text>
<text x="708.7" y="123.6">2</text>
<text x="712.2" y="121.8">1</text>
<text x="712.2" y="125.4">2</text>
<text x="730" y="183.6">4</text>
<text x="734.5" y="185">VCC</text>
<text x="755" y="185">BAT</text>
<text x="763.8" y="183.6">5</text>
<text x="45.6" y="187.1">1</text>
<text x="52.9" y="187.5">K0</text>
<text x="67" y="187.5">K1</text>
<text x="75.8" y="187.1">2</text>
<text x="158.4" y="196.3" transform="rotate(-90 158.4 196.3)">D</text>
<text x="165.5" y="196.3" transform="rotate(-90 165.5 196.3)">E</text>
<text x="730" y="194.2">8</text>
<text x="734.5" y="195.6">CE</text>
<text x="757.4" y="197.3">EP</text>
<text x="763.8" y="195.9">9</text>
<text x="153.6" y="203">7</text>
<text x="169" y="203">6</text>
<text x="432.6" y="203">VBUS</text>
<text x="442.9" y="201.2">A4B9</text>
<text x="551.7" y="203">2</text>
<text x="578.7" y="203">4</text>
<text x="435" y="206.5">CC1</text>
<text x="442.9" y="204.8">A5</text>
<text x="442.9" y="208.3">A6</text>
<text x="551.7" y="206.5">3</text>
<text x="555.2" y="204.8">VOUT</text>
<text x="555.2" y="208.3">VIN</text>
<text x="568.3" y="204.8">VOUT</text>
<text x="730" y="204.8">7</text>
<text x="734.5" y="206.2">CHRG#</text>
<text x="752.7" y="206.2">TEMP</text>
<text x="763.8" y="204.8">1</text>
<text x="45.6" y="213.6">1</text>
<text x="52.9" y="213.9">K0</text>
<text x="67" y="213.9">K1</text>
<text x="75.8" y="213.6">2</text>
<text x="158.4" y="212.6" transform="rotate(-90 158.4 212.6)">A</text>
<text x="161.9" y="212.6" transform="rotate(-90 161.9 212.6)">C</text>
<text x="165.5" y="212.6" transform="rotate(-90 165.5 212.6)">B</text>
<text x="434.6" y="213.6">DN1</text>
<text x="435.1" y="210">DP1</text>
<text x="442.9" y="211.8">A7</text>
<text x="442.9" y="215.3">A8</text>
<text x="730" y="215.3">6</text>
<text x="763.8" y="215.3">2</text>
<text x="344.1" y="220.6">1</text>
<text x="432.7" y="217.1">SBU1</text>
<text x="435" y="220.6">CC2</text>
<text x="442.9" y="218.9">B5</text>
<text x="734.5" y="216.7">STDBY#</text>
<text x="752.2" y="216.7">PROG</text>
<text x="340.6" y="222.4">1</text>
<text x="340.6" y="225.9">2</text>
<text x="344.1" y="224.2">2</text>
<text x="344.1" y="227.7">3</text>
<text x="434.6" y="227.7">DN2</text>
<text x="435.1" y="224.2">DP2</text>
<text x="442.9" y="222.4">B6</text>
<text x="442.9" y="225.9">B7</text>
<text x="748.9" y="225.6" transform="rotate(-90 748.9 225.6)">GND</text>
<text x="340.6" y="229.4">3</text>
<text x="340.6" y="233">4</text>
<text x="344.1" y="231.2">4</text>
<text x="432.7" y="231.2">SBU2</text>
<text x="442.9" y="229.4">B8</text>
<text x="442.9" y="233">B4A9</text>
<text x="747.5" y="230" transform="rotate(-90 747.5 230)">3</text>
<text x="45.6" y="238.3">1</text>
<text x="52.9" y="238.6">K0</text>
<text x="67" y="238.6">K1</text>
<text x="75.8" y="238.3">2</text>
<text x="432.6" y="234.7">VBUS</text>
<text x="431.3" y="241.8">SHELL</text>
<text x="431.3" y="245.3">SHELL</text>
<text x="442.9" y="240">1</text>
<text x="442.9" y="243.6">2</text>
<text x="431.3" y="248.8">SHELL</text>
<text x="442.9" y="247.1">3</text>
<text x="442.9" y="250.6">4</text>
<text x="431.3" y="252.4">SHELL</text>
</g>
<g font-size="3.2" fill="#f00">
<text x="573" y="47.4">VCC</text>
<text x="580.3" y="46">16</text>
</g>
<g font-size="3.2">
<text x="119.5" y="91.9">9</text>
<text x="123" y="93.6">GND</text>
<text x="442.9" y="197.7">A1B12</text>
<text x="434.1" y="199.5">GND</text>
<text x="551.7" y="199.5">1</text>
<text x="555.2" y="201.2">ADJ/GND</text>
<text x="434.1" y="238.3">GND</text>
<text x="442.9" y="236.5">B1A12</text>
</g>
<g font-size="1.4" fill="#238d23">
<text x="722.4" y="88.1" transform="rotate(-90 722.4 88.1)">G</text>
<text x="719.2" y="92.3" transform="rotate(-90 719.2 92.3)">D</text>
<text x="726.6" y="92.3" transform="rotate(-90 726.6 92.3)">S</text>
</g>
</svg>
